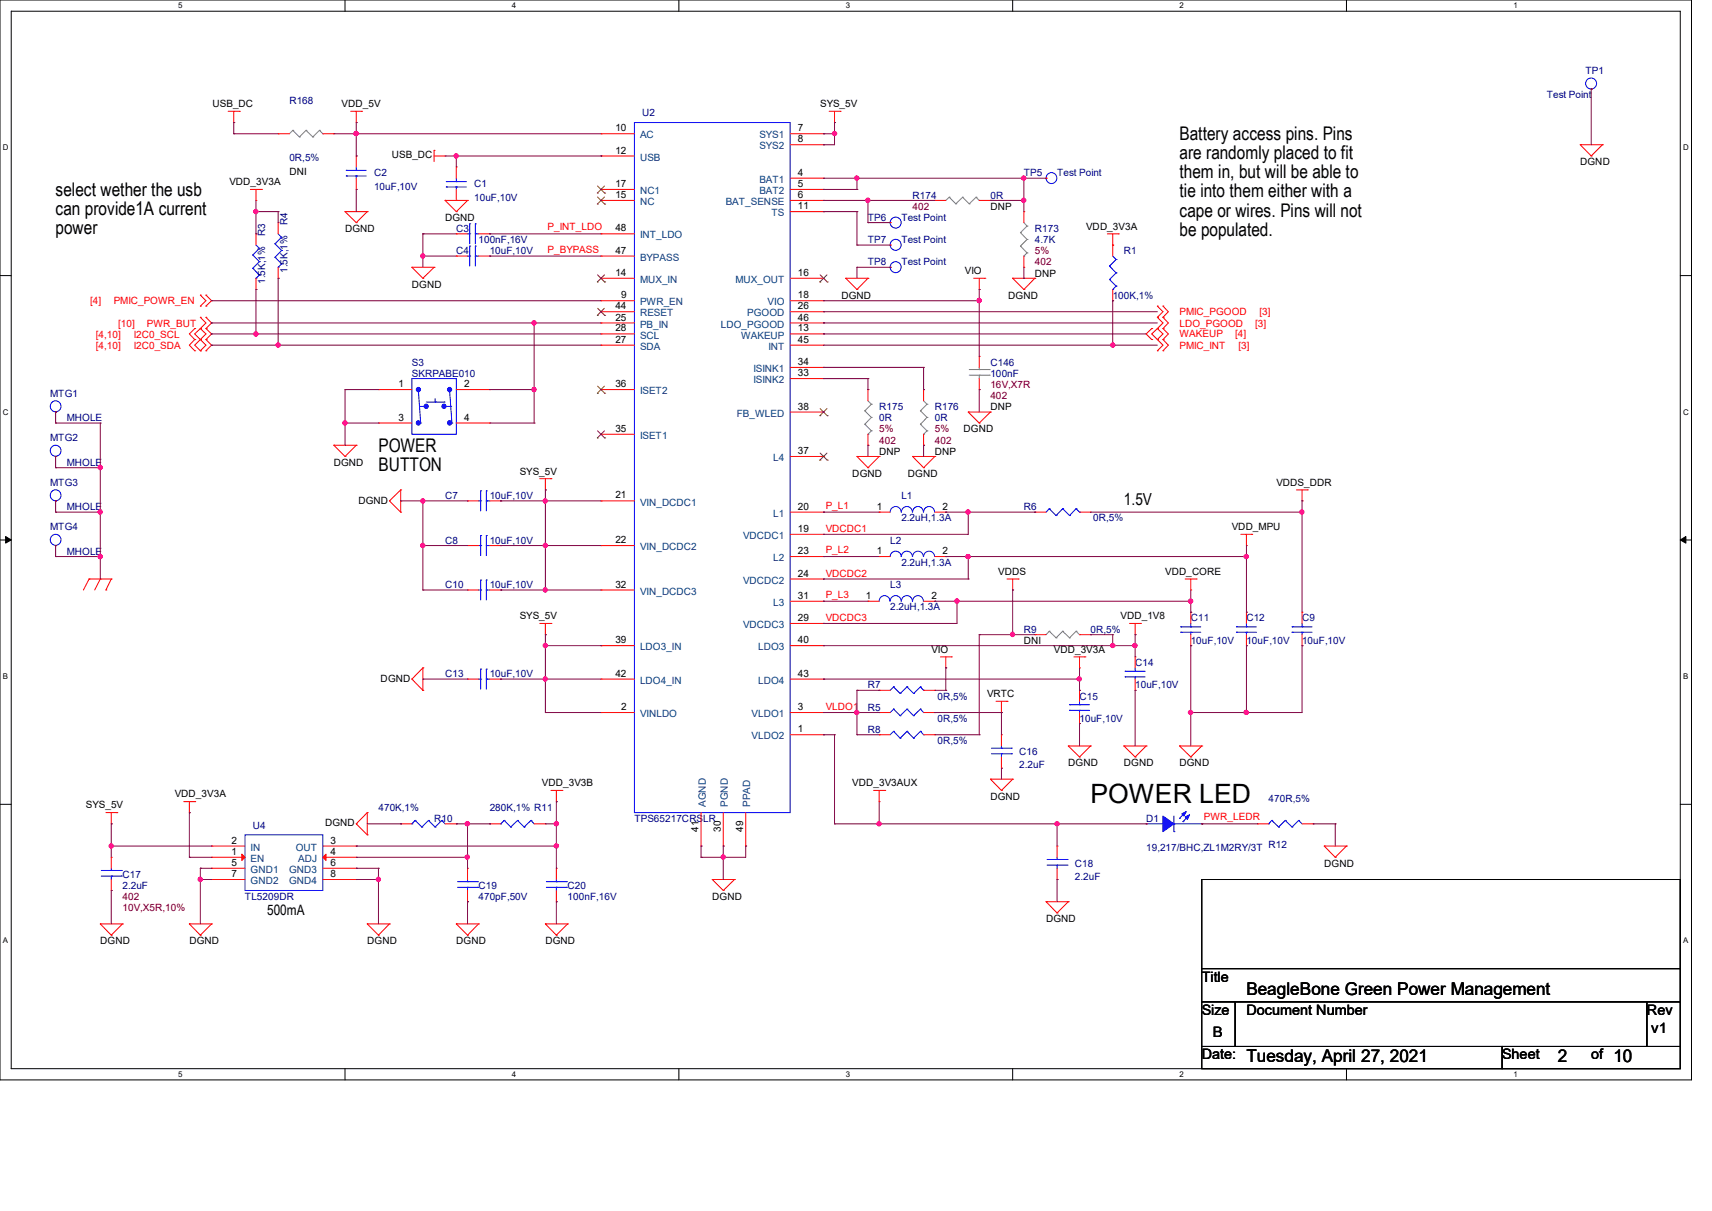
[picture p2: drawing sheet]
<svg xmlns="http://www.w3.org/2000/svg" width="297mm" height="210mm" viewBox="0 0 297 210" stroke-linecap="round" stroke-linejoin="round" font-family="sans-serif">
<path d="M0 0h293.5v187.3h-293.5zM1.9 1.9h289.6v183.4h-289.6z" fill="none" stroke="#000" stroke-width=".17"/>
<g fill="#fff">
<path d="M30.9 .2h.8v1.5h-.8z"/>
<path d="M30.9 185.5h.8v1.6h-.8z"/>
</g>
<path d="M59.9 0v1.9M59.9 185.3v2" fill="none" stroke="#000" stroke-width=".17"/>
<g fill="#fff">
<path d="M88.8 .2h.8v1.5h-.8z"/>
<path d="M88.8 185.5h.8v1.6h-.8z"/>
</g>
<path d="M117.8 0v1.9M117.8 185.3v2" fill="none" stroke="#000" stroke-width=".17"/>
<g fill="#fff">
<path d="M146.7 .2h.8v1.5h-.8z"/>
<path d="M146.7 185.5h.8v1.6h-.8z"/>
</g>
<path d="M175.7 0v1.9M175.7 185.3v2" fill="none" stroke="#000" stroke-width=".17"/>
<g fill="#fff">
<path d="M204.6 .2h.8v1.5h-.8z"/>
<path d="M204.6 185.5h.8v1.6h-.8z"/>
</g>
<path d="M233.6 0v1.9M233.6 185.3v2" fill="none" stroke="#000" stroke-width=".17"/>
<g fill="#fff">
<path d="M262.6 .2h.7v1.5h-.7z"/>
<path d="M262.6 185.5h.7v1.6h-.7z"/>
<path d="M.5 24.8h1v1.6h-1z"/>
<path d="M292 24.8h1v1.6h-1z"/>
<path d="M.5 70.7h1v1.5h-1z"/>
<path d="M292 70.7h1v1.5h-1z"/>
</g>
<path d="M0 47.8h1.9M291.5 47.8h2" fill="none" stroke="#000" stroke-width=".17"/>
<g fill="#fff">
<path d="M.5 116.5h.9v1.6h-.9z"/>
<path d="M292 116.5h.9v1.6h-.9z"/>
</g>
<path d="M0 93.6h1.9M291.5 93.6h2" fill="none" stroke="#000" stroke-width=".17"/>
<path d="M1 93l.9 .6-.9 .6zM291.5 93.6l1-.6v1.2z" fill="#000" stroke="#000" stroke-width=".17"/>
<g fill="#fff">
<path d="M.5 162.4h.9v1.5h-.9z"/>
<path d="M292 162.4h.9v1.5h-.9z"/>
</g>
<path d="M0 139.5h1.9M291.5 139.5h2M208.5 152.5h83v15.5h-83zM208.5 168h83v5.7h-83zM208.5 173.7h5.8v7.8h-5.8zM214.3 173.7h71.4v7.8h-71.4zM285.7 173.7h5.8v7.8h-5.8zM208.5 181.5h52.1v3.8h-52.1zM260.6 181.5h30.9v3.8h-30.9z" fill="none" stroke="#000" stroke-width=".17"/>
<g fill="none" stroke="#f00" stroke-width=".17">
<path d="M39.6 19.3h1.9M40.6 19.3v2M41.5 19.3h.1M60.8 19.3h1.9M61.8 19.3v2M62.7 19.3h.1M143.8 19.3h2M144.8 19.3v2M145.8 19.3h.1M276.1 15.5h.1M40.6 21.3h.1M43.4 32.9h2"/>
<path d="M44.4 34.8h.1M44.4 32.9v1.9M45.4 32.9h.1M48.3 23.2h.1M48.3 38.6h.1M48.3 23.2h1.9M48.3 38.6v2M56 23.2h1.9M57.9 23.2h.1M59.9 36.7h.1M59.9 36.7h3.8M59.9 36.7l1.9 1.9"/>
<path d="M61.8 38.6h.1M61.8 21.3h.1M61.8 32.9h.1M61.8 27.1h.1M61.8 27.1v1.9M61.8 30.9v2M63.7 36.7h.1M63.7 36.7l-1.9 1.9M75.3 26.1h.1M75.3 27.1h1.9M75.3 26.1v1.9M77.2 34.8h.1"/>
<path d="M77.2 27.1h.1M77.2 34.8h3.9M77.2 34.8l2 1.9M79.2 36.7h.1M79.2 34.8h.1M79.2 29h.1M79.2 29v1.9M79.2 32.9v1.9M81.1 34.8h.1M81.1 34.8l-1.9 1.9M104.3 23.2h.1M104.3 27.1h.1"/>
<path d="M104.3 34.8h.1M104.3 32.9h.1M104.3 34.8h5.8M104.3 32.9h5.8M104.3 27.1h5.8M104.3 23.2h5.8M137.1 25.1h5.8M137.1 34.8h5.8M137.1 32.9h5.8M137.1 36.7h5.8M137.1 23.2h5.8M137.1 30.9h5.8"/>
<path d="M142.9 23.2h.1M142.9 25.1h.1M142.9 30.9h.1M142.9 32.9h.1M142.9 34.8h.1M142.9 36.7h.1M144.8 21.3h.1M154.4 38.6h.1M162.2 34.8h.1M162.2 34.8h1.9M169.9 34.8h1.9M171.8 34.8h.1"/>
<path d="M177.6 36.7h.1M177.6 36.7v1.9M181.5 30.9h.1M274.2 25.1h.1M274.2 25.1h3.8M274.2 25.1l1.9 2M276.1 27.1h.1M278 25.1h.1M278 25.1l-1.9 2M33.8 57h.1M33.8 58.9h.1M33.8 57l-.9 .9 .9 1"/>
<path d="M33.8 58.9l-.9 1 .9 .9M34.8 57h.1M34.8 55h.1M34.8 53.1h.1M34.8 51.2h.1M34.8 58.9h.1M34.8 55l.9 1-.9 1M34.8 51.2l.9 1-.9 .9M34.8 57l-1 .9 1.9 2-.9 .9M34.8 57l.9 .9-1.9 2 1 .9M35.7 55h.1M35.7 57h.1"/>
<path d="M35.7 51.2h.1M35.7 53.1h.1M35.7 58.9h.1M35.7 55l1 1-1 1M35.7 51.2l1 1-1 .9M35.7 57l1 .9-1 1M35.7 58.9l1 1-1 .9M44.4 40.6h.1M44.4 50.2h.1M44.4 40.6v1.9M44.4 48.3v1.9M48.3 48.3h.1"/>
<path d="M48.3 46.4v1.9M71.5 46.4h.1M71.5 46.4h3.8M71.5 46.4l1.9 1.9M73.4 48.3h.1M75.3 46.4h.1M75.3 46.4l-1.9 1.9M79.2 40.6h.1M79.2 44.4h.1M79.2 40.6h1.9M79.2 44.4h1.9M83 40.6h2"/>
<path d="M83 44.4h2M85 40.6h.1M85 44.4h.1M104.3 48.3h.1M104.3 40.6h.1M104.3 44.4h.1M104.3 52.2h.1M104.3 54.1h.1M104.3 56h.1M104.3 57.9h.1M104.3 59.9h.1M104.3 48.3h5.8"/>
<path d="M104.3 40.6h5.8M104.3 44.4h5.8M104.3 52.2h5.8M104.3 54.1h5.8M104.3 56h5.8M104.3 57.9h5.8M104.3 59.9h5.8M137.1 48.3h5.8M137.1 52.2h5.8M137.1 54.1h5.8M137.1 56h5.8M137.1 57.9h5.8"/>
<path d="M137.1 59.9h5.8M142.9 48.3h.1M142.9 52.2h.1M142.9 54.1h.1M142.9 56h.1M142.9 57.9h.1M142.9 59.9h.1M146.7 48.3h.1M146.7 48.3h3.9M146.7 48.3l2 1.9M148.7 50.2h.1M150.6 48.3h.1"/>
<path d="M150.6 48.3l-1.9 1.9M154.4 46.4h.1M154.4 42.5h.1M168.9 48.3h2M169.9 50.2h.1M169.9 48.3v1.9M170.9 48.3h.1M175.7 48.3h.1M175.7 48.3h3.8M175.7 48.3l1.9 1.9M177.6 50.2h.1M177.6 46.4h.1"/>
<path d="M177.6 44.4v2M179.5 48.3h.1M179.5 48.3l-1.9 1.9M192.1 40.6h1.9M193 42.5h.1M193 52.2h.1M193 40.6v3.8M193 50.2v2M194 40.6h.1M199.8 58.9h.1M199.8 57h.1M199.8 57l-1 .9 1 1"/>
<path d="M200.8 58.9h.1M200.8 57h.1M200.8 53.1h.1M200.8 55h.1M200.8 57l-1 .9 2 2-1 .9M200.8 57l1 .9-1 1M200.8 53.1l1 1-1 .9M200.8 55l1 1-1 1M201.8 58.9h.1M201.8 57h.1M201.8 53.1h.1M201.8 55h.1"/>
<path d="M201.8 58.9l.9 1-.9 .9M201.8 57l.9 .9-.9 1M201.8 53.1l.9 1-.9 .9M201.8 55l.9 1-.9 1M9.7 79.2h.1M9.7 71.5h.1M33.8 60.8h.1M34.8 60.8h.1M35.7 60.8h.1M57.9 77.2h.1M57.9 77.2l2 2M57.9 77.2h3.9"/>
<path d="M59.9 79.2h.1M61.8 77.2h.1M61.8 77.2l-1.9 2M65.7 67.6h.1M65.7 73.4h.1M65.7 67.6h5.8M65.7 73.4h5.8M79.2 67.6h5.8M79.2 73.4h5.8M85 67.6h.1M85 73.4h.1M104.3 75.3h.1"/>
<path d="M104.3 67.6h.1M104.3 67.6h5.8M104.3 75.3h5.8M137.1 71.5h5.8M137.1 79.2h5.8M137.1 63.7h5.8M137.1 65.7h5.8M142.9 79.2h.1M142.9 71.5h.1M142.9 63.7h.1M142.9 65.7h.1M148.7 79.2h.1"/>
<path d="M148.7 79.2h3.8M148.7 79.2l1.9 1.9M150.6 67.6h.1M150.6 77.2h.1M150.6 67.6v1.9M150.6 75.3v1.9M152.5 79.2h.1M152.5 79.2l-1.9 1.9M158.3 79.2h.1M158.3 79.2h3.9M158.3 79.2l1.9 1.9M160.2 67.6h.1"/>
<path d="M160.2 77.2h.1M160.2 67.6v1.9M160.2 75.3v1.9M162.2 79.2h.1M162.2 79.2l-2 1.9M168 71.5h.1M168 71.5h3.8M168 71.5l1.9 1.9M169.9 73.4h.1M169.9 61.8h.1M169.9 67.6h.1M169.9 61.8v1.9"/>
<path d="M169.9 65.7v1.9M171.8 71.5h.1M171.8 71.5l-1.9 1.9M200.8 60.8h.1M201.8 60.8h.1M9.7 86.9h.1M9.7 94.6h.1M67.6 86.9h.1M67.6 86.9l1.9 1.9M69.5 88.8h.1M69.5 85h.1M69.5 85v3.8"/>
<path d="M69.5 85l-1.9 1.9M81.1 86.9h.1M81.1 94.6h.1M81.1 86.9h1.9M81.1 94.6h1.9M85 86.9h1.9M85 94.6h1.9M86.9 86.9h.1M86.9 94.6h.1M93.6 83h2M94.6 85h.1M94.6 83v2"/>
<path d="M95.6 83h.1M104.3 86.9h.1M104.3 94.6h.1M104.3 86.9h5.8M104.3 94.6h5.8M137.1 92.7h5.8M137.1 88.8h5.8M137.1 96.5h5.8M142.9 88.8h.1M142.9 92.7h.1M142.9 96.5h.1M150.6 81.1h.1"/>
<path d="M152.5 96.5h.1M152.5 88.8h.1M152.5 88.8h1.9M152.5 96.5h1.9M160.2 81.1h.1M162.2 88.8h1.9M162.2 96.5h1.9M164.1 96.5h.1M164.1 88.8h.1M179.5 88.8h.1M179.5 88.8h2M187.3 88.8h1.9"/>
<path d="M189.2 88.8h.1M215.3 92.7h1.9M216.2 94.6h.1M216.2 92.7v1.9M217.2 92.7h.1M224.9 85h1.9M225.9 86.9h.1M225.9 85v1.9M226.8 85h.1M15.5 100.4h.1M15.5 100.4l-1 1.9M15.5 100.4h3.8"/>
<path d="M17.4 100.4h.1M17.4 100.4l-1 1.9M18.4 102.3h.1M19.3 100.4h.1M19.3 100.4l-.9 1.9M71.5 117.8h.1M71.5 117.8l1.9 1.9M73.4 119.7h.1M73.4 115.8h.1M73.4 115.8v3.9M73.4 115.8l-1.9 2M81.1 102.3h.1"/>
<path d="M81.1 117.8h.1M81.1 102.3h1.9M81.1 117.8h1.9M85 102.3h1.9M85 117.8h1.9M86.9 102.3h.1M86.9 117.8h.1M93.6 108.1h2M94.6 110.1h.1M94.6 108.1v2M95.6 108.1h.1M104.3 102.3h.1"/>
<path d="M104.3 112h.1M104.3 117.8h.1M104.3 102.3h5.8M104.3 117.8h5.8M104.3 112h5.8M137.1 100.4h5.8M137.1 108.1h5.8M137.1 117.8h5.8M137.1 104.3h5.8M137.1 112h5.8M142.9 100.4h.1M142.9 104.3h.1"/>
<path d="M142.9 108.1h.1M142.9 112h.1M142.9 117.8h.1M150.6 104.3h.1M150.6 104.3h1.9M152.5 119.7h.1M152.5 119.7h1.9M160.2 119.7h2M160.2 104.3h2M162.2 119.7h.1M162.2 104.3h.1M163.2 113.9h1.9"/>
<path d="M164.1 115.8h.1M164.1 113.9v1.9M165.1 113.9h.1M174.7 100.4h2M175.7 102.3h.1M175.7 100.4v1.9M176.7 100.4h.1M179.5 110.1h.1M179.5 110.1h2M186.3 113.9h1.9M187.3 115.8h.1M187.3 119.7h.1"/>
<path d="M187.3 113.9v1.9M187.3 119.7v1.9M187.3 110.1h1.9M188.2 113.9h.1M189.2 110.1h.1M196 108.1h1.9M196.9 110.1h.1M196.9 119.7h.1M196.9 113.9h.1M196.9 108.1v2M196.9 113.9v1.9M196.9 117.8v1.9"/>
<path d="M197.9 108.1h.1M205.6 100.4h1.9M206.6 102.3h.1M206.6 112h.1M206.6 106.2h.1M206.6 100.4v1.9M206.6 106.2v1.9M206.6 110.1v1.9M207.5 100.4h.1M216.2 112h.1M216.2 106.2h.1M216.2 106.2v1.9"/>
<path d="M216.2 110.1v1.9M225.9 112h.1M225.9 106.2h.1M225.9 106.2v1.9M225.9 110.1v1.9M31.9 139h1.9M32.9 139v1.9M33.8 139h.1M95.6 137.1h1.9M96.5 139h.1M96.5 137.1v1.9M97.5 137.1h.1"/>
<path d="M104.3 123.6h.1M104.3 123.6h5.8M137.1 127.4h5.8M137.1 123.6h5.8M142.9 123.6h.1M142.9 127.4h.1M151.6 137.1h1.9M152.5 139h.1M152.5 127.4h.1M152.5 123.6h.1M152.5 137.1v1.9M152.5 127.4h1.9"/>
<path d="M152.5 123.6h1.9M153.5 137.1h.1M160.2 127.4h2M160.2 123.6h2M162.2 127.4h.1M162.2 123.6h.1M171.8 135.1h.1M171.8 135.1h3.9M171.8 135.1l1.9 2M172.8 121.6h1.9M173.7 137.1h.1M173.7 123.6h.1"/>
<path d="M173.7 127.4h.1M173.7 133.2h.1M173.7 121.6v2M173.7 127.4v2M173.7 131.3v1.9M174.7 121.6h.1M175.7 135.1h.1M175.7 135.1l-2 2M185.3 129.4h.1M185.3 129.4h3.9M185.3 129.4l2 1.9M187.3 131.3h.1"/>
<path d="M187.3 125.5h.1M187.3 123.6v1.9M189.2 129.4h.1M189.2 129.4l-1.9 1.9M195 129.4h.1M195 129.4h3.8M195 129.4l1.9 1.9M196.9 131.3h.1M198.8 129.4h.1M198.8 129.4l-1.9 1.9M204.6 129.4h.1M204.6 129.4h3.9"/>
<path d="M204.6 129.4l2 1.9M206.6 131.3h.1M208.5 129.4h.1M208.5 129.4l-1.9 1.9M18.4 140.9h1.9M19.3 142.9h.1M19.3 148.7h.1M19.3 154.4h.1M19.3 140.9v2M19.3 148.7v1.9M19.3 152.5v1.9M20.3 140.9h.1"/>
<path d="M32.9 140.9h.1M36.7 146.7h.1M36.7 150.6h.1M36.7 148.7h.1M36.7 152.5h.1M36.7 152.5h5.8M36.7 146.7h5.8M36.7 150.6h5.8M36.7 148.7h5.8M56 152.5h5.8M56 146.7h5.8M56 150.6h5.8"/>
<path d="M56 148.7h5.8M61.8 142.9h.1M61.8 146.7h.1M61.8 148.7h.1M61.8 150.6h.1M61.8 152.5h.1M61.8 142.9l1.9 1.9M63.7 144.8h.1M63.7 140.9h.1M63.7 140.9v3.9M63.7 140.9l-1.9 2M69.5 142.9h.1"/>
<path d="M69.5 142.9h2M77.2 142.9h2M79.2 142.9h.1M81.1 150.6h.1M81.1 156.4h.1M81.1 150.6v1.9M81.1 154.4v2M85 142.9h.1M85 142.9h1.9M92.7 142.9h1.9M94.6 142.9h.1M96.5 150.6h.1"/>
<path d="M96.5 156.4h.1M96.5 150.6v1.9M96.5 154.4v2M121.6 146.7h.1M121.6 140.9v5.8M123.6 152.5h.1M123.6 152.5h3.8M123.6 152.5l1.9 1.9M125.5 154.4h.1M125.5 146.7h.1M125.5 140.9v5.8M127.4 152.5h.1"/>
<path d="M127.4 152.5l-1.9 1.9M129.4 146.7h.1M129.4 140.9v5.8M181.5 156.4h.1M181.5 156.4h3.8M181.5 156.4l1.9 1.9M183.4 158.3h.1M183.4 146.7h.1M183.4 152.5h.1M183.4 146.7v2M183.4 150.6v1.9M185.3 156.4h.1"/>
<path d="M185.3 156.4l-1.9 1.9M198.8 142.9h.1M208.5 142.9h.1M218.1 142.9h.1M218.1 142.9h2M225.9 142.9h1.9M227.8 142.9h.1M229.7 146.7h.1M229.7 146.7h3.9M229.7 146.7l1.9 2M231.6 148.7h.1M233.6 146.7h.1"/>
<path d="M233.6 146.7l-2 2M17.4 160.2h.1M17.4 160.2h3.9M17.4 160.2l1.9 2M19.3 162.2h.1M21.3 160.2h.1M21.3 160.2l-2 2M32.9 160.2h.1M32.9 160.2h3.8M32.9 160.2l1.9 2M34.8 162.2h.1M36.7 160.2h.1"/>
<path d="M36.7 160.2l-1.9 2M63.7 160.2h.1M63.7 160.2h3.9M63.7 160.2l2 2M65.7 162.2h.1M67.6 160.2h.1M67.6 160.2l-1.9 2M79.2 160.2h.1M79.2 160.2h3.8M79.2 160.2l1.9 2M81.1 162.2h.1M83 160.2h.1"/>
<path d="M83 160.2l-1.9 2M94.6 160.2h.1M94.6 160.2h3.9M94.6 160.2l1.9 2M96.5 162.2h.1M98.5 160.2h.1M98.5 160.2l-2 2"/>
</g>
<g fill="none" stroke="#00f" stroke-width=".17">
<path d="M60.1 29.5h.1M60.1 30.5h.1M60.1 29.5h3.4M60.1 30.5h3.4M61.8 30.5h.1M61.8 29.5h.1M61.8 29v.5M61.8 30.5v.4M77.4 31.5h.1M77.4 32.4h.1M77.4 31.5h3.5M77.4 32.4h3.5"/>
<path d="M79.2 32.4h.1M79.2 31.5h.1M79.2 30.9v.6M79.2 32.4v.5M81.5 38.8h.1M81.5 38.8v3.5M82.5 38.8h.1M82.5 38.8v3.5M110.1 21.3h27v119.6h-27zM43.9 44.2h.1M43.9 46.5h.1M43.9 44.2l1.1 1.2"/>
<path d="M43.9 46.5l1.1 1.2M44.4 48.3h.1M44.4 42.5l.6 .6M45 43.1h.1M45 45.4h.1M45 47.7h.1M45 43.1l-1.1 1.1M45 45.4l-1.1 1.1M45 47.7l-.6 .6M47.7 42.3h.1M47.7 44.6h.1M47.7 42.3l1.2 1.1"/>
<path d="M47.7 44.6l1.2 1.2M48.3 46.4h.1M48.3 40.6l.6 .5M48.9 41.1h.1M48.9 43.4h.1M48.9 45.8h.1M48.9 41.1l-1.2 1.2M48.9 43.4l-1.2 1.2M48.9 45.8l-.6 .6M81.1 40.6h.4M81.1 44.4h.4M81.5 40.6h.1"/>
<path d="M81.5 44.4h.1M81.5 42.7h.1M81.5 42.7v3.4M82.5 40.6h.1M82.5 42.7h.1M82.5 44.4h.1M82.5 40.6h.5M82.5 42.7v3.4M82.5 44.4h.5M192.5 46.1h.1M192.5 48.5h.1M192.5 46.1l1.1 1.2"/>
<path d="M192.5 48.5l1.1 1.1M193 50.2h.1M193 44.4l.6 .6M193.6 45h.1M193.6 47.3h.1M193.6 49.6h.1M193.6 45l-1.1 1.1M193.6 47.3l-1.1 1.2M193.6 49.6l-.6 .6M71.5 65.7h7.7v9.6h-7.7zM72.6 68l.4 5.4M72.8 70.5h.9"/>
<path d="M73 73.4h.1M73.7 70.5h.1M74 69.7h3M75.5 69.7h.1M75.5 69.1v.6M77 69.7h.1M77.2 70.5h1M78 68l.4 5.4M78.2 70.5h.1M78.4 73.4h.1M83 86.9h.4M83 94.6h.4"/>
<path d="M83.4 86.9h.1M83.4 85.1h.1M83.4 94.6h.1M83.4 92.9h.1M83.4 85.1v3.5M83.4 92.9v3.5M84.4 85.1h.1M84.4 86.9h.1M84.4 92.9h.1M84.4 94.6h.1M84.4 86.9h.6M84.4 85.1v3.5"/>
<path d="M84.4 92.9v3.5M84.4 94.6h.6M154.4 96.5a.95 .95 0 0 1 1-.9 .95 .95 0 0 1 .9 .9M154.4 88.8a.95 .95 0 0 1 1-1 .95 .95 0 0 1 .9 1M156.4 96.5a.95 .95 0 0 1 .9-.9 .95 .95 0 0 1 1 .9M156.4 88.8a.95 .95 0 0 1 .9-1 .95 .95 0 0 1 1 1M158.3 88.8a.93 .93 0 0 1 1-1 .93 .93 0 0 1 .9 1M158.3 96.5a.93 .93 0 0 1 1-.9 .93 .93 0 0 1 .9 .9M160.2 88.8a.95 .95 0 0 1 1-1 .95 .95 0 0 1 .9 1M160.2 96.5a.95 .95 0 0 1 1-.9 .95 .95 0 0 1 .9 .9M182 88.2h.1M182 88.2l-.5 .6"/>
<path d="M182 88.2l1.2 1.2M183.2 89.4h.1M184.4 88.2h.1M184.4 88.2l-1.2 1.2M184.4 88.2l1.1 1.2M185.5 89.4h.1M186.7 88.2h.1M186.7 88.2l-1.2 1.2M186.7 88.2l.6 .6M187.3 88.8h.1M83 102.3h.4M83 117.8h.4"/>
<path d="M83.4 102.3h.1M83.4 100.6h.1M83.4 117.8h.1M83.4 116h.1M83.4 100.6v3.5M83.4 116v3.5M84.4 100.6h.1M84.4 102.3h.1M84.4 116h.1M84.4 117.8h.1M84.4 100.6v3.5M84.4 116v3.5"/>
<path d="M84.4 102.3h.6M84.4 117.8h.6M152.5 104.3a.93 .93 0 0 1 1-1 .93 .93 0 0 1 .9 1M154.4 104.3a.95 .95 0 0 1 1-1 .95 .95 0 0 1 .9 1M155 119.1h.1M155 119.1l-.6 .6M155 119.1l1.2 1.2M156.4 104.3a.95 .95 0 0 1 .9-1 .95 .95 0 0 1 1 1M157.4 119.1h.1M157.4 119.1l-1.2 1.2M157.4 119.1l1.1 1.2M158.3 104.3a.93 .93 0 0 1 1-1 .93 .93 0 0 1 .9 1"/>
<path d="M159.7 119.1h.1M159.7 119.1l-1.2 1.2M159.7 119.1l.5 .6M160.2 119.7h.1M195.2 116.4h.1M195.2 117.4h.1M195.2 116.4h3.5M195.2 117.4h3.5M196.9 117.4h.1M196.9 116.4h.1M196.9 115.8v.6M196.9 117.4v.4"/>
<path d="M204.9 108.7h.1M204.9 109.6h.1M204.9 108.7h3.4M204.9 109.6h3.4M206.6 109.6h.1M206.6 108.7h.1M206.6 108.1v.6M206.6 109.6v.5M214.5 108.7h.1M214.5 109.6h.1M214.5 108.7h3.5M214.5 109.6h3.5"/>
<path d="M216.2 109.6h.1M216.2 108.7h.1M216.2 108.1v.6M216.2 109.6v.5M224.2 108.7h.1M224.2 109.6h.1M224.2 108.7h3.4M224.2 109.6h3.4M225.9 109.6h.1M225.9 108.7h.1M225.9 108.1v.6M225.9 109.6v.5"/>
<path d="M155 126.8h.1M155 123h.1M155 126.8l-.6 .6M155 126.8l1.2 1.2M155 123l-.6 .6M155 123l1.2 1.1M156.2 120.3h.1M156.2 128h.1M156.2 124.1h.1M157.4 126.8h.1M157.4 123h.1M157.4 126.8l-1.2 1.2"/>
<path d="M157.4 126.8l1.1 1.2M157.4 123l-1.2 1.1M157.4 123l1.1 1.1M158.5 120.3h.1M158.5 128h.1M158.5 124.1h.1M159.7 126.8h.1M159.7 123h.1M159.7 126.8l-1.2 1.2M159.7 126.8l.5 .6M159.7 123l-1.2 1.1M159.7 123l.5 .6"/>
<path d="M160.2 127.4h.1M160.2 123.6h.1M172 129.8h3.5M172 130.7h3.5M173.7 130.7h.1M173.7 129.8h.1M173.7 129.4v.4M173.7 130.7v.6M175.5 129.8h.1M175.5 130.7h.1M185.5 122.2h.1M185.5 123.2h.1"/>
<path d="M185.5 122.2h3.5M185.5 123.2h3.5M187.3 123.2h.1M187.3 122.2h.1M187.3 121.6v.6M187.3 123.2v.4M17.6 151h3.4M17.6 151.9h3.4M19.3 151.9h.1M19.3 151h.1M19.3 150.6v.4M19.3 151.9v.6"/>
<path d="M21 151h.1M21 151.9h.1M42.5 144.8h13.5v9.6h-13.5zM71.5 142.9h.1M72 142.3h.1M72 142.3l1.2 1.1M72 142.3l-.5 .6M73.2 143.4h.1M74.3 142.3h.1M74.3 142.3l1.2 1.1M74.3 142.3l-1.1 1.1M75.5 143.4h.1"/>
<path d="M76.7 142.3h.1M76.7 142.3l.5 .6M76.7 142.3l-1.2 1.1M79.4 153.9h3.4M79.4 152.9h3.4M81.1 152.9h.1M81.1 153.9h.1M81.1 152.5v.4M81.1 153.9v.5M82.8 153.9h.1M82.8 152.9h.1M86.9 142.9h.1"/>
<path d="M87.5 142.3h.1M87.5 142.3l1.1 1.1M87.5 142.3l-.6 .6M88.6 143.4h.1M89.8 142.3h.1M89.8 142.3l1.1 1.1M89.8 142.3l-1.2 1.1M90.9 143.4h.1M92.1 142.3h.1M92.1 142.3l.6 .6M92.1 142.3l-1.2 1.1M94.8 153.9h3.5"/>
<path d="M94.8 152.9h3.5M96.5 152.9h.1M96.5 153.9h.1M96.5 152.5v.4M96.5 153.9v.5M98.3 153.9h.1M98.3 152.9h.1M181.7 149.1h3.4M181.7 150h3.4M183.4 150h.1M183.4 149.1h.1M183.4 148.7v.4"/>
<path d="M183.4 150v.6M185.1 149.1h.1M185.1 150h.1M198.8 142.9h9.7M203.7 142.9h.1M203.7 144.2h.1M203.7 141.5v2.7M204.6 141.9h.1M205.2 142.5h.1M205.8 140.8l-1.2 1.1M206.4 141.3l-1.2 1.2M208.5 142.9h.1"/>
<path d="M220.1 142.9h.1M220.6 142.3h.1M220.6 142.3l1.2 1.1M220.6 142.3l-.5 .6M221.8 143.4h.1M223 142.3h.1M223 142.3l1.2 1.1M223 142.3l-1.2 1.1M224.2 143.4h.1M225.3 142.3h.1M225.3 142.3l.6 .6M225.3 142.3l-1.1 1.1"/>
<circle cx="276" cy="14.5" r=".95"/>
<circle cx="155.4" cy="38.6" r=".95"/>
<circle cx="182.4" cy="30.9" r=".94"/>
<circle cx="155.4" cy="46.3" r=".95"/>
<circle cx="155.4" cy="42.5" r=".95"/>
<circle cx="9.6" cy="78.2" r=".94"/>
<circle cx="9.6" cy="70.5" r=".94"/>
<circle cx="9.6" cy="93.6" r=".94"/>
<circle cx="9.6" cy="85.9" r=".94"/>
</g>
<g fill="none" stroke="#808080" stroke-width=".17">
<path d="M50.8 22.6h.1M50.8 22.6l-.6 .6M50.8 22.6l1.1 1.1M51.9 23.7h.1M53.1 22.6h.1M53.1 22.6l-1.2 1.1M53.1 22.6l1.2 1.1M54.3 23.7h.1M55.4 22.6h.1M55.4 22.6l-1.1 1.1M55.4 22.6l.6 .6M56 23.2h.1"/>
<path d="M164.7 34.2h.1M164.7 34.2l-.6 .6M164.7 34.2l1.1 1.1M165.8 35.3h.1M167 34.2h.1M167 34.2l-1.2 1.1M167 34.2l1.1 1.1M168.1 35.3h.1M169.3 34.2h.1M169.3 34.2l-1.2 1.1M169.3 34.2l.6 .6M169.9 34.8h.1"/>
<path d="M177.6 38.6l.6 .6M178.2 39.2h.1M178.2 39.2l-1.2 1.1M177 40.3h.1M177 42.7h.1M177 40.3l1.2 1.2M177 42.7l1.2 1.2M177.6 44.4h.1M178.2 41.5h.1M178.2 43.9h.1M178.2 41.5l-1.2 1.2M178.2 43.9l-.6 .5"/>
<path d="M150 71.2h.1M150 73.6h.1M150 71.2l1.2 1.2M150 73.6l1.2 1.1M150.6 75.3h.1M150.6 69.5l.6 .6M151.2 70.1h.1M151.2 72.4h.1M151.2 74.7h.1M151.2 70.1l-1.2 1.1M151.2 72.4l-1.2 1.2M151.2 74.7l-.6 .6"/>
<path d="M159.7 71.2h.1M159.7 73.6h.1M159.7 71.2l1.1 1.2M159.7 73.6l1.1 1.1M160.2 75.3h.1M160.2 69.5l.6 .6M160.8 70.1h.1M160.8 72.4h.1M160.8 74.7h.1M160.8 70.1l-1.1 1.1M160.8 72.4l-1.1 1.2M160.8 74.7l-.6 .6"/>
<path d="M168.1 64.1h3.5M168.1 65.1h3.5M169.9 65.1h.1M169.9 64.1h.1M169.9 63.7v.4M169.9 65.1v.6M171.6 64.1h.1M171.6 65.1h.1M182 109.5h.1M182 109.5l-.5 .6M182 109.5l1.2 1.1M183.2 110.6h.1"/>
<path d="M184.4 109.5h.1M184.4 109.5l-1.2 1.1M184.4 109.5l1.1 1.1M185.5 110.6h.1M186.7 109.5h.1M186.7 109.5l-1.2 1.1M186.7 109.5l.6 .6M187.3 110.1h.1"/>
</g>
<g fill="#00f" stroke="#00f" stroke-width=".17">
<path d="M205.6 141.7l.8-.4-.4 .8z" fill-rule="evenodd"/>
<path d="M205 141.1l.8-.3-.4 .7z" fill-rule="evenodd"/>
<path d="M201.8 141.5l1.9 1.4-1.9 1.3z" fill-rule="evenodd"/>
<circle cx="72.6" cy="67.6" r=".37"/>
<circle cx="72.6" cy="73.3" r=".37"/>
<circle cx="78" cy="73.3" r=".37"/>
<circle cx="78" cy="67.6" r=".37"/>
<circle cx="77" cy="70.5" r=".37"/>
<circle cx="73.9" cy="70.5" r=".37"/>
</g>
<g fill="#f00" stroke="#f00" stroke-width=".17">
<path d="M42 148.1l.5 .6-.5 .5z"/>
<path d="M56 148.7l.6-.6v1.1z"/>
</g>
<g fill="none" stroke="#804000" stroke-width=".17">
<path d="M103.6 35.4h.1M103.6 33.5h.1M103.7 34.2l1.2 1.2M103.7 32.3l1.2 1.2M104.9 34.2l-1.3 1.2M104.9 32.3l-1.3 1.2M104.9 35.4h.1M104.9 33.5h.1M103.6 48.9h.1M103.6 54.7h.1M103.7 47.7l1.2 1.2M103.7 53.5l1.2 1.2"/>
<path d="M104.9 47.7l-1.3 1.2M104.9 53.5l-1.3 1.2M104.9 48.9h.1M104.9 54.7h.1M142.2 48.9h.1M142.3 47.7l1.2 1.2M143.5 47.7l-1.3 1.2M143.5 48.9h.1M103.6 75.9h.1M103.6 68.2h.1M103.7 74.7l1.2 1.2M103.7 67l1.2 1.2"/>
<path d="M104.9 74.7l-1.3 1.2M104.9 67l-1.3 1.2M104.9 75.9h.1M104.9 68.2h.1M142.2 79.8h.1M142.2 72.1h.1M142.3 78.6l1.2 1.2M142.3 70.9l1.2 1.2M143.5 78.6l-1.3 1.2M143.5 70.9l-1.3 1.2M143.5 79.8h.1M143.5 72.1h.1"/>
</g>
<g fill="none" stroke="#800040" stroke-width=".17">
<path d="M276.1 15.5h.1M276.1 15.5v9.6M40.6 23.2h.1M40.6 21.3h.1M40.6 23.2h7.7M40.6 21.3v1.9M44.4 36.7h.1M44.4 34.8v5.8M44.4 36.7h3.9M48.3 36.7h.1M48.3 36.7v1.9M57.9 23.2h46.4"/>
<path d="M61.8 32.9h.1M61.8 27.1h.1M61.8 23.2h.1M61.8 21.3h.1M61.8 21.3v5.8M61.8 32.9v3.8M77.2 27.1h27.1M79.2 27.1h.1M79.2 27.1v1.9M104.3 27.1h.1M142.9 23.2h.1M142.9 25.1h.1"/>
<path d="M142.9 36.7h.1M142.9 23.2h1.9M142.9 36.7h5.8M142.9 30.9h38.6M142.9 32.9h5.8M142.9 34.8h19.3M144.8 21.3h.1M144.8 23.2h.1M144.8 21.3v3.8h-1.9M148.7 30.9h.1M148.7 32.9h.1M148.7 36.7h.1"/>
<path d="M148.7 30.9v2M148.7 36.7v5.8M150.6 34.8h.1M150.6 38.6h.1M150.6 34.8v3.8M150.6 38.6h3.8M171.8 34.8h.1M171.8 34.8h5.8M177.6 30.9h.1M177.6 34.8h.1M177.6 30.9v5.8M36.7 52.2h.1"/>
<path d="M36.7 57.9h.1M36.7 59.9h.1M36.7 56h.1M36.7 52.2h67.6M36.7 56h67.6M36.7 57.9h67.6M36.7 59.9h67.6M44.4 50.2h.1M44.4 57.9h.1M44.4 40.6h.1M44.4 50.2v7.7M48.3 48.3h.1"/>
<path d="M48.3 59.9h.1M48.3 48.3v11.6M73.4 40.6h.1M73.4 44.4h.1M73.4 40.6h5.8M73.4 40.6v5.8M73.4 44.4h5.8M85 40.6h.1M85 44.4h.1M85 40.6h19.3M85 44.4h19.3M92.7 56h.1"/>
<path d="M92.7 56v17.4M142.9 54.1h.1M142.9 57.9h.1M142.9 56h.1M142.9 52.2h27M142.9 56h57.9M142.9 57.9h55.9M142.9 59.9h57.9M142.9 54.1h57.9M148.7 42.5h.1M148.7 46.4h.1M148.7 46.4v1.9"/>
<path d="M148.7 42.5h5.7M148.7 46.4h5.7M154.4 46.4h.1M169.9 50.2h.1M169.9 52.2h.1M169.9 50.2v11.6M177.6 48.3h.1M177.6 46.4v1.9M193 52.2h.1M193 59.9h.1M193 52.2v7.7M9.7 73.4h.1"/>
<path d="M9.7 71.5h.1M9.7 79.2h.1M9.7 73.4h7.7M9.7 71.5v1.9M9.7 79.2v1.9M17.4 73.4h.1M17.4 73.4v27M59.9 67.6h.1M59.9 73.4h.1M59.9 77.2h.1M59.9 73.4h5.8M59.9 67.6h5.8"/>
<path d="M59.9 67.6v9.6M85 73.4h7.7M85 67.6h7.7M92.7 73.4h.1M92.7 67.6h.1M142.9 65.7h7.7M142.9 63.7h17.3M150.6 65.7h.1M150.6 77.2h.1M150.6 67.6h.1M150.6 65.7v1.9M150.6 77.2v2"/>
<path d="M160.2 63.7h.1M160.2 77.2h.1M160.2 67.6h.1M160.2 63.7v3.9M160.2 77.2v2M169.9 67.6h.1M169.9 67.6v3.9M9.7 81.1h.1M9.7 88.8h.1M9.7 96.5h.1M9.7 86.9h.1M9.7 94.6h.1"/>
<path d="M9.7 81.1h7.7M9.7 88.8h7.7M9.7 96.5h7.7M9.7 86.9v1.9M9.7 94.6v1.9M17.4 96.5h.1M17.4 81.1h.1M17.4 88.8h.1M69.5 86.9h.1M69.5 86.9h11.6M73.4 86.9h.1M73.4 94.6h.1"/>
<path d="M73.4 94.6h7.7M73.4 86.9v15.4M86.9 86.9h.1M86.9 94.6h.1M86.9 86.9h17.4M86.9 94.6h17.4M94.6 86.9h.1M94.6 94.6h.1M94.6 85h.1M94.6 85v17.3M142.9 88.8h.1M142.9 96.5h.1"/>
<path d="M142.9 92.7h.1M142.9 88.8h9.6M142.9 96.5h9.6M164.1 96.5h.1M164.1 88.8h.1M164.1 88.8h15.4M164.1 96.5h52.1M168 88.8h.1M168 88.8v3.9h-25.1M168 96.5v3.9M179.5 88.8h.1M189.2 88.8h36.7"/>
<path d="M216.2 96.5h.1M216.2 94.6v11.6M225.9 88.8h.1M225.9 86.9h.1M225.9 86.9v19.3M73.4 117.8h.1M73.4 102.3h.1M73.4 102.3h7.7M73.4 117.8h7.7M86.9 117.8h.1M86.9 102.3h.1M86.9 102.3h17.4"/>
<path d="M86.9 117.8h17.4M94.6 102.3h.1M94.6 117.8h.1M94.6 112h.1M94.6 110.1h.1M94.6 110.1v13.5M94.6 112h9.7M104.3 112h.1M142.9 104.3h.1M142.9 100.4h.1M142.9 108.1h.1M142.9 117.8h.1"/>
<path d="M142.9 112h.1M142.9 117.8h44.4M142.9 104.3h7.7M142.9 100.4h25.1M142.9 112h54M148.7 119.7h.1M148.7 119.7v7.7M148.7 119.7h3.8M152.5 119.7h.1M162.2 104.3h.1M162.2 104.3h44.4M162.2 119.7h1.9"/>
<path d="M164.1 119.7h.1M164.1 115.8h.1M164.1 115.8v3.9M166 104.3h.1M166 104.3v3.8h-23.1M168 100.4h.1M169.9 110.1h.1M169.9 110.1v17.3M169.9 110.1h9.6M175.7 110.1h.1M175.7 102.3h.1M175.7 102.3v7.8"/>
<path d="M187.3 117.8h.1M187.3 119.7h.1M187.3 115.8v3.9M189.2 110.1h.1M189.2 110.1h3.8M193 112h.1M193 110.1h.1M193 110.1v1.9M196.9 112h.1M196.9 110.1h.1M196.9 119.7h.1M196.9 110.1v3.8"/>
<path d="M196.9 119.7v9.7M206.6 112h.1M206.6 104.3h.1M206.6 106.2h.1M206.6 102.3v3.9M206.6 112v17.4M216.2 112h.1M216.2 106.2h.1M216.2 112v11.6M225.9 112h.1M225.9 112v11.6h-19.3M94.6 123.6h.1"/>
<path d="M94.6 123.6h9.7M96.5 139h.1M96.5 139v11.6M142.9 127.4h.1M142.9 123.6h9.6M142.9 127.4h1.9M144.8 127.4h.1M144.8 127.4v15.5M148.7 123.6h.1M148.7 127.4h.1M148.7 127.4h3.8M152.5 123.6h.1"/>
<path d="M152.5 139v3.9M162.2 123.6h.1M162.2 123.6h11.5M162.2 127.4h7.7M169.9 127.4h.1M173.7 123.6h.1M173.7 133.2h.1M173.7 123.6v3.8M173.7 133.2v1.9M187.3 125.5h.1M187.3 125.5v3.9M206.6 123.6h.1"/>
<path d="M216.2 123.6h.1M19.3 146.7h.1M19.3 154.4h.1M19.3 142.9h.1M19.3 146.7h17.4M19.3 142.9v5.8M19.3 154.4v5.8M32.9 148.7h.1M32.9 140.9h.1M32.9 148.7h3.8M32.9 140.9v7.8M34.8 150.6h.1"/>
<path d="M34.8 152.5h.1M34.8 150.6h1.9M34.8 150.6v9.6M34.8 152.5h1.9M61.8 146.7h.1M61.8 150.6h.1M61.8 152.5h.1M61.8 148.7h19.3M61.8 146.7h34.7M61.8 150.6h3.9M61.8 152.5h3.9M63.7 142.9h5.8"/>
<path d="M65.7 152.5h.1M65.7 150.6h.1M65.7 150.6v9.6M69.5 142.9h.1M79.2 142.9h.1M79.2 142.9h5.8M81.1 148.7h.1M81.1 142.9h.1M81.1 156.4h.1M81.1 142.9v7.7M81.1 156.4v3.8M85 142.9h.1"/>
<path d="M94.6 142.9h1.9M96.5 142.9h.1M96.5 146.7h.1M96.5 156.4h.1M96.5 156.4v3.8M121.6 146.7h.1M121.6 148.7h.1M121.6 146.7v2M125.5 148.7h.1M125.5 146.7h.1M125.5 146.7v5.8M129.4 146.7h.1"/>
<path d="M129.4 146.7v2h-7.8M144.8 142.9h.1M144.8 142.9h54M152.5 142.9h.1M183.4 152.5h.1M183.4 142.9h.1M183.4 142.9v3.8M183.4 152.5v3.9M198.8 142.9h.1M208.5 142.9h.1M208.5 142.9h9.6M227.8 142.9h.1"/>
<path d="M227.8 142.9h3.8M231.6 142.9h.1M231.6 142.9v3.8"/>
</g>
<g fill="#f0f" stroke="#f0f" stroke-width=".17">
<circle cx="17.4" cy="81.1" r=".37"/>
<circle cx="17.4" cy="96.5" r=".37"/>
<circle cx="17.4" cy="88.8" r=".37"/>
<circle cx="96.5" cy="146.7" r=".37"/>
<circle cx="19.3" cy="146.7" r=".37"/>
<circle cx="79.1" cy="27" r=".37"/>
<circle cx="144.8" cy="23.2" r=".37"/>
<circle cx="196.9" cy="112" r=".37"/>
<circle cx="206.6" cy="123.5" r=".37"/>
<circle cx="94.6" cy="102.3" r=".37"/>
<circle cx="94.6" cy="94.6" r=".37"/>
<circle cx="73.3" cy="86.9" r=".37"/>
<circle cx="44.4" cy="57.9" r=".37"/>
<circle cx="48.3" cy="59.8" r=".37"/>
<circle cx="216.2" cy="123.5" r=".37"/>
<circle cx="61.8" cy="23.2" r=".37"/>
<circle cx="94.6" cy="86.9" r=".37"/>
<circle cx="44.4" cy="36.7" r=".37"/>
<circle cx="73.3" cy="44.4" r=".37"/>
<circle cx="125.5" cy="148.6" r=".37"/>
<circle cx="94.6" cy="117.8" r=".37"/>
<circle cx="225.9" cy="88.8" r=".37"/>
<circle cx="169.9" cy="52.1" r=".37"/>
<circle cx="167.9" cy="88.8" r=".37"/>
<circle cx="167.9" cy="96.5" r=".37"/>
<circle cx="187.3" cy="117.8" r=".37"/>
<circle cx="73.3" cy="94.6" r=".37"/>
<circle cx="94.6" cy="112" r=".37"/>
<circle cx="183.4" cy="142.9" r=".37"/>
<circle cx="34.7" cy="152.5" r=".37"/>
<circle cx="65.6" cy="152.5" r=".37"/>
<circle cx="81.1" cy="148.6" r=".37"/>
<circle cx="81.1" cy="142.9" r=".37"/>
<circle cx="96.5" cy="142.9" r=".37"/>
<circle cx="216.2" cy="96.5" r=".37"/>
<circle cx="206.6" cy="104.2" r=".37"/>
<circle cx="166" cy="104.2" r=".37"/>
<circle cx="148.6" cy="123.5" r=".37"/>
<circle cx="175.7" cy="110" r=".37"/>
<circle cx="193" cy="112" r=".37"/>
<circle cx="152.5" cy="142.9" r=".37"/>
<circle cx="148.6" cy="30.9" r=".37"/>
<circle cx="150.5" cy="34.7" r=".37"/>
<circle cx="193" cy="59.8" r=".37"/>
<circle cx="59.8" cy="73.3" r=".37"/>
<circle cx="92.6" cy="67.6" r=".37"/>
<circle cx="92.6" cy="56" r=".37"/>
<circle cx="177.6" cy="30.9" r=".37"/>
<circle cx="177.6" cy="34.7" r=".37"/>
</g>
<text font-size="4.6" x="189.2" y="139.3">POWER LED</text>
<g font-size="3.3">
<text x="204.6" y="24.3">Battery access pins. Pins</text>
<text x="204.6" y="27.6">are randomly placed to fit</text>
<text x="9.7" y="34">select wether the usb</text>
<text x="204.6" y="30.9">them in, but will be able to</text>
<text x="204.6" y="34.2">tie into them either with a</text>
<text x="9.7" y="37.3">can provide1A current</text>
<text x="9.7" y="40.6">power</text>
<text x="204.6" y="37.5">cape or wires. Pins will not</text>
<text x="204.6" y="40.9">be populated.</text>
<text x="65.7" y="78.4">POWER</text>
<text x="65.7" y="81.7">BUTTON</text>
</g>
<g font-size="3">
<text x="216.2" y="172.6">BeagleBone Green Power Management</text>
<text x="216.2" y="184.2">Tuesday, April 27, 2021</text>
<text x="270.3" y="184.2">2</text>
<text x="279.9" y="184.2">10</text>
</g>
<text font-size="2.9" x="195" y="87.6">1.5V</text>
<g font-size="2.5">
<text x="46.4" y="158.7">500mA</text>
<text x="208.5" y="170.2">Title</text>
<text x="208.5" y="176">Size</text>
<text x="210.4" y="179.9">B</text>
<text x="216.2" y="176">Document Number</text>
<text x="285.7" y="176">Rev</text>
<text x="286.5" y="179.1">v1</text>
<text x="208.5" y="183.7">Date:</text>
<text x="260.6" y="183.7">Sheet</text>
<text x="276.1" y="183.7">of</text>
</g>
<g font-size="1.7" fill="#000080">
<text x="268.3" y="17.1">Test Point</text>
<text x="275.1" y="12.8">TP1</text>
<text x="50.2" y="18">R168</text>
<text x="111.4" y="20.2">U2</text>
<text x="50.2" y="27.9">0R,5%</text>
<text x="64.9" y="30.6">C2</text>
<text x="64.9" y="32.9">10uF,10V</text>
<text x="82.3" y="32.5">C1</text>
<text x="82.3" y="34.8">10uF,10V</text>
<text x="158.3" y="34.5">R174</text>
<text x="171.8" y="34.5">0R</text>
<text x="177.6" y="30.6">TP5</text>
<text x="183.4" y="30.6">Test Point</text>
<text x="46" y="40.9" transform="rotate(-90 46 40.9)">R3</text>
<text x="49.9" y="39" transform="rotate(-90 49.9 39)">R4</text>
<text x="79.2" y="40.2">C3</text>
<text x="150.6" y="38.3">TP6</text>
<text x="156.4" y="38.3">Test Point</text>
<text x="179.5" y="40.2">R173</text>
<text x="49.9" y="47.3" transform="rotate(-90 49.9 47.3)">1.5K,1%</text>
<text x="79.2" y="44.1">C4</text>
<text x="83" y="42.2">100nF,16V</text>
<text x="85" y="44.1">10uF,10V</text>
<text x="150.6" y="46">TP8</text>
<text x="150.6" y="42.2">TP7</text>
<text x="156.4" y="46">Test Point</text>
<text x="156.4" y="42.2">Test Point</text>
<text x="179.5" y="42.2">4.7K</text>
<text x="195" y="44.1">R1</text>
<text x="46" y="49.2" transform="rotate(-90 46 49.2)">1.5K,1%</text>
<text x="193" y="51.8">100K,1%</text>
<text x="71.5" y="63.4">S3</text>
<text x="71.5" y="65.3">SKRPABE010</text>
<text x="171.8" y="63.4">C146</text>
<text x="171.8" y="65.3">100nF</text>
<text x="8.7" y="68.8">MTG1</text>
<text x="152.5" y="71.1">R175</text>
<text x="162.2" y="71.1">R176</text>
<text x="8.7" y="76.5">MTG2</text>
<text x="11.6" y="73.1">MHOLE</text>
<text x="152.5" y="73.1">0R</text>
<text x="162.2" y="73.1">0R</text>
<text x="11.6" y="80.8">MHOLE</text>
<text x="8.7" y="84.2">MTG3</text>
<text x="11.6" y="88.5">MHOLE</text>
<text x="77.2" y="86.6">C7</text>
<text x="85" y="86.6">10uF,10V</text>
<text x="156.4" y="86.6">L1</text>
<text x="177.6" y="88.5">R6</text>
<text x="8.7" y="91.9">MTG4</text>
<text x="77.2" y="94.3">C8</text>
<text x="85" y="94.3">10uF,10V</text>
<text x="154.4" y="94.3">L2</text>
<text x="156.4" y="90.4">2.2uH,1.3A</text>
<text x="189.6" y="90.4">0R,5%</text>
<text x="11.6" y="96.2">MHOLE</text>
<text x="156.4" y="98.1">2.2uH,1.3A</text>
<text x="77.2" y="102">C10</text>
<text x="85" y="102">10uF,10V</text>
<text x="154.4" y="102">L3</text>
<text x="154.4" y="105.9">2.2uH,1.3A</text>
<text x="206.6" y="107.8">C11</text>
<text x="216.2" y="107.8">C12</text>
<text x="225.9" y="107.8">C9</text>
<text x="177.6" y="109.7">R9</text>
<text x="189.2" y="109.7">0R,5%</text>
<text x="206.6" y="111.7">10uF,10V</text>
<text x="216.2" y="111.7">10uF,10V</text>
<text x="225.9" y="111.7">10uF,10V</text>
<text x="77.2" y="117.4">C13</text>
<text x="85" y="117.4">10uF,10V</text>
<text x="150.6" y="119.4">R7</text>
<text x="196.9" y="115.5">C14</text>
<text x="196.9" y="119.4">10uF,10V</text>
<text x="150.6" y="123.2">R5</text>
<text x="162.6" y="121.3">0R,5%</text>
<text x="162.6" y="125.2">0R,5%</text>
<text x="187.3" y="121.3">C15</text>
<text x="187.3" y="125.2">10uF,10V</text>
<text x="150.6" y="127.1">R8</text>
<text x="162.6" y="129">0R,5%</text>
<text x="176.8" y="131">C16</text>
<text x="176.8" y="133.3">2.2uF</text>
<text x="43.9" y="143.7">U4</text>
<text x="65.7" y="140.6">470K,1%</text>
<text x="75.3" y="142.5">R10</text>
<text x="85" y="140.6">280K,1% R11</text>
<text x="110.1" y="142.5">TPS65217CRSLR</text>
<text x="198.8" y="142.5">D1</text>
<text x="220.1" y="139.1">470R,5%</text>
<text x="198.8" y="147.6">19,217/BHC,ZL1M2RY/3T</text>
<text x="220.1" y="147">R12</text>
<text x="21.3" y="152.2">C17</text>
<text x="21.3" y="154.1">2.2uF</text>
<text x="83" y="154.1">C19</text>
<text x="98.5" y="154.1">C20</text>
<text x="186.5" y="150.3">C18</text>
<text x="186.5" y="152.6">2.2uF</text>
<text x="42.5" y="156">TL5209DR</text>
<text x="83" y="156">470pF,50V</text>
<text x="98.5" y="156">100nF,16V</text>
</g>
<g font-size="1.7">
<text x="36.9" y="18.6">USB_DC</text>
<text x="59.3" y="18.6">VDD_5V</text>
<text x="106.8" y="22.8">10</text>
<text x="138.4" y="22.8">7</text>
<text x="142.3" y="18.6">SYS_5V</text>
<text x="68" y="27.5">USB_DC</text>
<text x="106.8" y="26.6">12</text>
<text x="138.4" y="24.7">8</text>
<text x="274.1" y="28.7">DGND</text>
<text x="39.8" y="32.1">VDD_3V3A</text>
<text x="50.2" y="30.4">DNI</text>
<text x="106.8" y="34.3">15</text>
<text x="106.8" y="32.4">17</text>
<text x="138.4" y="30.5">4</text>
<text x="138.4" y="32.4">5</text>
<text x="138.4" y="34.3">6</text>
<text x="59.9" y="40.2">DGND</text>
<text x="77.2" y="38.3">DGND</text>
<text x="106.8" y="40.1">48</text>
<text x="138.4" y="36.3">11</text>
<text x="171.8" y="36.4">DNP</text>
<text x="188.4" y="39.8">VDD_3V3A</text>
<text x="106.8" y="47.8">14</text>
<text x="106.8" y="44">47</text>
<text x="138.4" y="47.8">16</text>
<text x="167.4" y="47.6">VIO</text>
<text x="179.5" y="48">DNP</text>
<text x="71.5" y="49.9">DGND</text>
<text x="106.8" y="53.6">44</text>
<text x="107.7" y="51.7">9</text>
<text x="138.4" y="51.7">18</text>
<text x="138.4" y="53.6">26</text>
<text x="146" y="51.8">DGND</text>
<text x="174.9" y="51.8">DGND</text>
<text x="106.8" y="55.6">25</text>
<text x="106.8" y="57.5">28</text>
<text x="106.8" y="59.4">27</text>
<text x="138.4" y="55.6">46</text>
<text x="138.4" y="57.5">13</text>
<text x="138.4" y="59.4">45</text>
<text x="138.4" y="63.3">34</text>
<text x="138.4" y="65.2">33</text>
<text x="69.1" y="67.1">1</text>
<text x="80.5" y="67.1">2</text>
<text x="106.8" y="67.1">36</text>
<text x="138.4" y="71">38</text>
<text x="171.8" y="71.1">DNP</text>
<text x="69.1" y="72.9">3</text>
<text x="80.5" y="72.9">4</text>
<text x="106.8" y="74.9">35</text>
<text x="167.2" y="75">DGND</text>
<text x="57.9" y="80.8">DGND</text>
<text x="90.2" y="82.3">SYS_5V</text>
<text x="138.4" y="78.7">37</text>
<text x="147.9" y="82.7">DGND</text>
<text x="152.5" y="78.8">DNP</text>
<text x="157.5" y="82.7">DGND</text>
<text x="162.2" y="78.8">DNP</text>
<text x="62.2" y="87.3">DGND</text>
<text x="106.8" y="86.4">21</text>
<text x="138.4" y="88.4">20</text>
<text x="152.1" y="88.4">1</text>
<text x="163.5" y="88.4">2</text>
<text x="221.4" y="84.2">VDDS_DDR</text>
<text x="106.8" y="94.2">22</text>
<text x="138.4" y="92.2">19</text>
<text x="213.7" y="91.9">VDD_MPU</text>
<text x="106.8" y="101.9">32</text>
<text x="138.4" y="96.1">23</text>
<text x="138.4" y="100">24</text>
<text x="152.1" y="96.1">1</text>
<text x="163.5" y="96.1">2</text>
<text x="173.2" y="99.7">VDDS</text>
<text x="202.1" y="99.7">VDD_CORE</text>
<text x="90.2" y="107.4">SYS_5V</text>
<text x="138.4" y="103.8">31</text>
<text x="138.4" y="107.7">29</text>
<text x="150.2" y="103.8">1</text>
<text x="161.6" y="103.8">2</text>
<text x="194.4" y="107.4">VDD_1V8</text>
<text x="106.8" y="111.5">39</text>
<text x="138.4" y="111.5">40</text>
<text x="161.6" y="113.2">VIO</text>
<text x="177.6" y="111.7">DNI</text>
<text x="182.8" y="113.2">VDD_3V3A</text>
<text x="66" y="118.2">DGND</text>
<text x="106.8" y="117.3">42</text>
<text x="138.4" y="117.3">43</text>
<text x="107.7" y="123.1">2</text>
<text x="138.4" y="123.1">3</text>
<text x="171.2" y="120.9">VRTC</text>
<text x="138.4" y="127">1</text>
<text x="94" y="136.4">VDD_3V3B</text>
<text x="147.9" y="136.4">VDD_3V3AUX</text>
<text x="185.3" y="132.9">DGND</text>
<text x="195" y="132.9">DGND</text>
<text x="204.6" y="132.9">DGND</text>
<text x="14.9" y="140.2">SYS_5V</text>
<text x="30.3" y="138.3">VDD_3V3A</text>
<text x="56.4" y="143.3">DGND</text>
<text x="171.8" y="138.7">DGND</text>
<text x="40.2" y="146.3">2</text>
<text x="40.2" y="148.2">1</text>
<text x="57.4" y="146.3">3</text>
<text x="57.4" y="148.2">4</text>
<text x="121.2" y="144.2" transform="rotate(-90 121.2 144.2)">41</text>
<text x="125" y="144.2" transform="rotate(-90 125 144.2)">30</text>
<text x="128.9" y="144.2" transform="rotate(-90 128.9 144.2)">49</text>
<text x="40.2" y="150.2">5</text>
<text x="40.2" y="152.1">7</text>
<text x="57.4" y="150.2">6</text>
<text x="57.4" y="152.1">8</text>
<text x="229.7" y="150.3">DGND</text>
<text x="123.6" y="156">DGND</text>
<text x="181.5" y="159.9">DGND</text>
<text x="17.4" y="163.8">DGND</text>
<text x="32.8" y="163.8">DGND</text>
<text x="63.7" y="163.8">DGND</text>
<text x="79.2" y="163.8">DGND</text>
<text x="94.6" y="163.8">DGND</text>
</g>
<g font-size="1.7" fill="#004080">
<text x="111" y="24">AC</text>
<text x="111" y="27.9">USB</text>
<text x="131.7" y="24">SYS1</text>
<text x="131.7" y="25.9">SYS2</text>
<text x="111" y="35.6">NC</text>
<text x="111" y="33.7">NC1</text>
<text x="125.9" y="35.6">BAT_SENSE</text>
<text x="131.7" y="31.7">BAT1</text>
<text x="131.7" y="33.7">BAT2</text>
<text x="111" y="41.4">INT_LDO</text>
<text x="133.9" y="37.5">TS</text>
<text x="111" y="45.2">BYPASS</text>
<text x="111" y="49.1">MUX_IN</text>
<text x="111" y="53">PWR_EN</text>
<text x="127.6" y="49.1">MUX_OUT</text>
<text x="133.2" y="53">VIO</text>
<text x="111" y="54.9">RESET</text>
<text x="111" y="56.8">PB_IN</text>
<text x="111" y="58.7">SCL</text>
<text x="125" y="56.8">LDO_PGOOD</text>
<text x="128.6" y="58.7">WAKEUP</text>
<text x="129.6" y="54.9">PGOOD</text>
<text x="111" y="60.7">SDA</text>
<text x="130.7" y="64.5">ISINK1</text>
<text x="133.3" y="60.7">INT</text>
<text x="111" y="68.4">ISET2</text>
<text x="130.7" y="66.5">ISINK2</text>
<text x="111" y="76.1">ISET1</text>
<text x="127.8" y="72.3">FB_WLED</text>
<text x="134.2" y="80">L4</text>
<text x="111" y="87.7">VIN_DCDC1</text>
<text x="134.2" y="89.6">L1</text>
<text x="111" y="95.4">VIN_DCDC2</text>
<text x="128.9" y="93.5">VDCDC1</text>
<text x="128.9" y="101.2">VDCDC2</text>
<text x="134.2" y="97.3">L2</text>
<text x="111" y="103.1">VIN_DCDC3</text>
<text x="134.2" y="105.1">L3</text>
<text x="111" y="112.8">LDO3_IN</text>
<text x="128.9" y="108.9">VDCDC3</text>
<text x="131.5" y="112.8">LDO3</text>
<text x="111" y="118.6">LDO4_IN</text>
<text x="131.5" y="118.6">LDO4</text>
<text x="111" y="124.4">VINLDO</text>
<text x="130.4" y="124.4">VLDO1</text>
<text x="130.4" y="128.2">VLDO2</text>
<text x="122.4" y="140" transform="rotate(-90 122.4 140)">AGND</text>
<text x="126.3" y="140" transform="rotate(-90 126.3 140)">PGND</text>
<text x="130.2" y="140" transform="rotate(-90 130.2 140)">PPAD</text>
<text x="43.5" y="147.5">IN</text>
<text x="43.5" y="149.5">EN</text>
<text x="51.3" y="147.5">OUT</text>
<text x="51.7" y="149.5">ADJ</text>
<text x="43.5" y="151.4">GND1</text>
<text x="43.5" y="153.3">GND2</text>
<text x="50.2" y="151.4">GND3</text>
<text x="50.2" y="153.3">GND4</text>
</g>
<g font-size="1.7" fill="#f00">
<text x="95" y="40">P_INT_LDO</text>
<text x="95" y="43.8">P_BYPASS</text>
<text x="15.7" y="52.8">[4]</text>
<text x="19.7" y="52.8">PMIC_POWR_EN</text>
<text x="16.6" y="58.6">[4,10]</text>
<text x="20.5" y="56.6">[10]</text>
<text x="23.2" y="58.6">I2C0_SCL</text>
<text x="25.5" y="56.6">PWR_BUT</text>
<text x="204.6" y="58.4">WAKEUP</text>
<text x="204.6" y="54.7">PMIC_PGOOD</text>
<text x="204.6" y="56.6">LDO_PGOOD</text>
<text x="214.3" y="58.4">[4]</text>
<text x="217.8" y="56.6">[3]</text>
<text x="218.5" y="54.7">[3]</text>
<text x="16.6" y="60.5">[4,10]</text>
<text x="23.2" y="60.5">I2C0_SDA</text>
<text x="204.6" y="60.5">PMIC_INT</text>
<text x="214.9" y="60.5">[3]</text>
<text x="143.3" y="88.2">P_L1</text>
<text x="143.3" y="95.9">P_L2</text>
<text x="143.3" y="92.3">VDCDC1</text>
<text x="143.3" y="100">VDCDC2</text>
<text x="143.3" y="103.7">P_L3</text>
<text x="143.3" y="107.7">VDCDC3</text>
<text x="143.3" y="123.2">VLDO1</text>
<text x="208.9" y="142.3">PWR_LEDR</text>
</g>
<g font-size="1.7" fill="#800000">
<text x="158.3" y="36.4">402</text>
<text x="179.5" y="44.1">5%</text>
<text x="179.5" y="46">402</text>
<text x="171.8" y="69.2">402</text>
<text x="171.8" y="67.3">16V,X7R</text>
<text x="152.5" y="75">5%</text>
<text x="152.5" y="76.9">402</text>
<text x="162.2" y="75">5%</text>
<text x="162.2" y="76.9">402</text>
<text x="21.3" y="156">402</text>
<text x="21.3" y="158">10V,X5R,10%</text>
</g>
<g font-size="1.4">
<text x="30.9" y="1.4">5</text>
<text x="88.8" y="1.4">4</text>
<text x="146.7" y="1.4">3</text>
<text x="204.6" y="1.4">2</text>
<text x="262.6" y="1.4">1</text>
<text x=".5" y="26.1">D</text>
<text x="292" y="26.1">D</text>
<text x=".5" y="71.9">C</text>
<text x="292" y="71.9">C</text>
<text x=".5" y="117.8">B</text>
<text x="292" y="117.8">B</text>
<text x=".5" y="163.6">A</text>
<text x="292" y="163.6">A</text>
<text x="30.9" y="186.8">5</text>
<text x="88.8" y="186.8">4</text>
<text x="146.7" y="186.8">3</text>
<text x="204.6" y="186.8">2</text>
<text x="262.6" y="186.8">1</text>
</g>
</svg>
